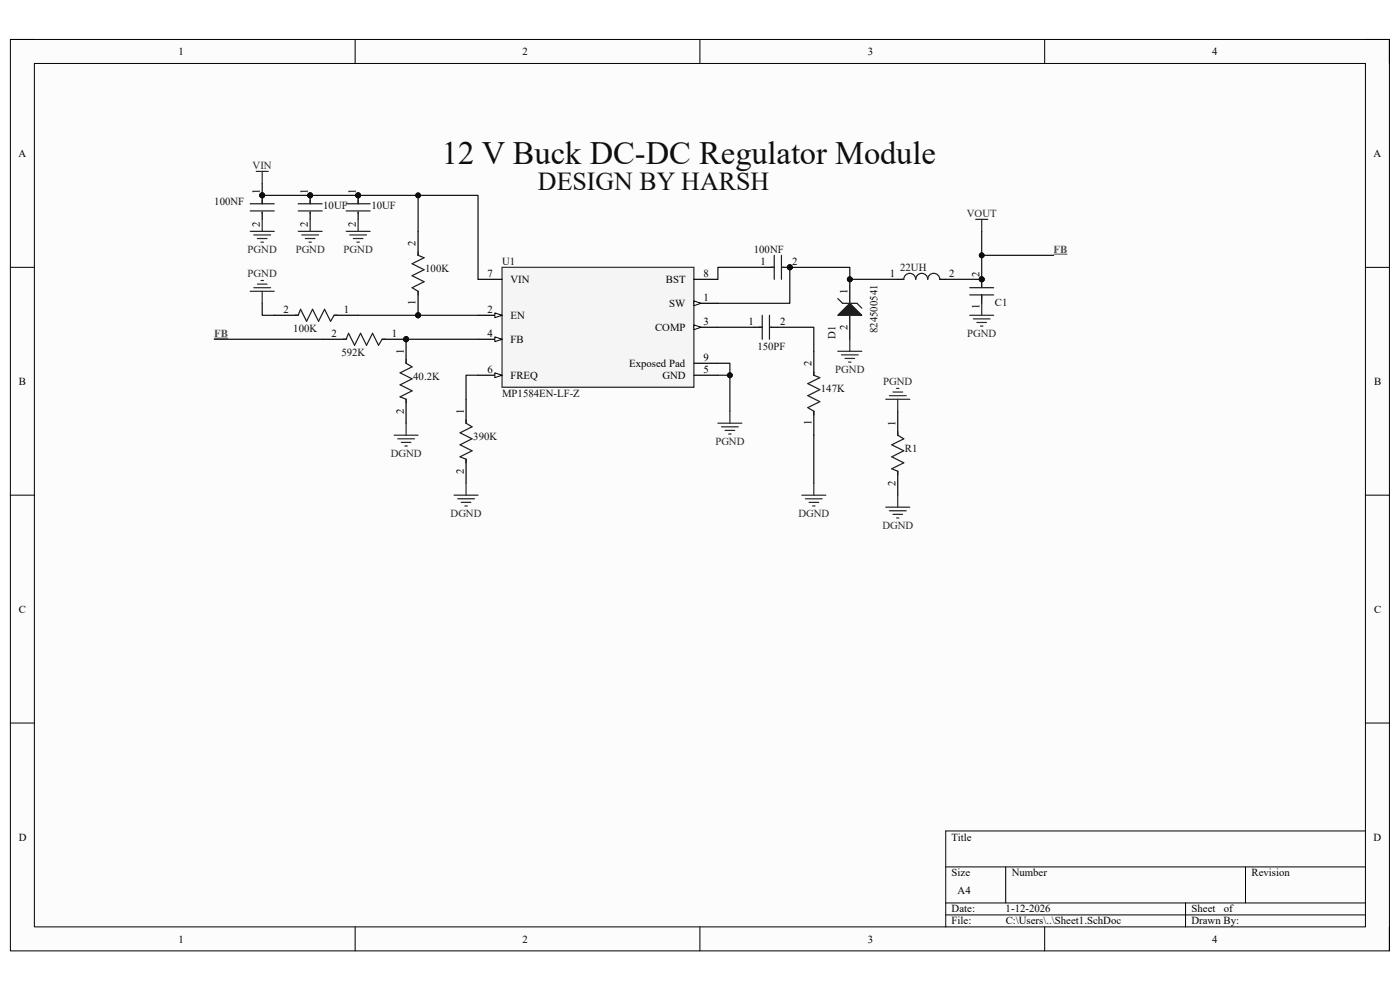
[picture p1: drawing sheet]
<svg xmlns="http://www.w3.org/2000/svg" width="297mm" height="210mm" viewBox="0 0 297 210" stroke-linecap="round" stroke-linejoin="round" font-family="sans-serif">
<path d="M2.2 8.4h292.6v193.3h-292.6z" fill-rule="evenodd" fill="#fcfcfc"/>
<path d="M2.2 8.4h292.6v193.3h-292.6z" fill="none" stroke="#000" stroke-width=".21"/>
<path d="M7.3 13.5h282.4v183.1h-282.4z" fill-rule="evenodd" fill="#fcfcfc"/>
<g fill="none" stroke="#000" stroke-width=".21">
<path d="M2.2 8.4h5.1M7.3 13.5h282.4v183.1h-282.4zM75.3 8.4v5.1M148.5 8.4v5.1M221.6 8.4v5.1M289.7 8.4h5.1v5.1M2.2 56.7h5.1M289.7 56.7h5.1M2.2 105h5.1M289.7 105.1h5.1M2.2 153.4h5.1M289.7 153.4h5.1"/>
<path d="M289.7 176.3h-89.1v20.3M75.3 196.6v5.1M148.5 196.6v5.1M200.6 183.9h89.1M200.6 191.5h89.1M200.6 194.1h89.1M213.4 183.9v7.6M221.6 196.6v5.1M251.5 191.5v5.1M264.2 183.9v7.6M294.8 196.6v5.1"/>
</g>
<path d="M106.5 56.7h40.7v25.4h-40.7z" fill-rule="evenodd" fill="#f5f5f5"/>
<path d="M106.5 56.7h40.7v25.4h-40.7z" fill="none" stroke="#262626" stroke-width=".25"/>
<path d="M101.4 59.3h5.1M147.2 59.3h5.1M147.2 69.4h5.1" fill="none" stroke="#000" stroke-width=".25"/>
<path d="M147.2 68.9l1.5 .5-1.5 .5z" fill="#fbfbfb"/>
<path d="M147.2 68.9l1.5 .5-1.5 .5z" fill="none" stroke="#000" stroke-width=".21"/>
<path d="M101.4 66.9h5.1" fill="none" stroke="#000" stroke-width=".25"/>
<path d="M105 66.4l1.5 .5-1.5 .5z" fill="#fbfbfb"/>
<path d="M105 66.4l1.5 .5-1.5 .5z" fill="none" stroke="#000" stroke-width=".21"/>
<path d="M101.4 72h5.1M147.2 77.1h5.1" fill="none" stroke="#000" stroke-width=".25"/>
<path d="M105 71.5l1.5 .5-1.5 .5z" fill="#fbfbfb"/>
<path d="M105 71.5l1.5 .5-1.5 .5z" fill="none" stroke="#000" stroke-width=".21"/>
<path d="M101.4 79.6h5.1" fill="none" stroke="#000" stroke-width=".25"/>
<path d="M105 79.1l1.5 .5-1.5 .5z" fill="#fbfbfb"/>
<path d="M105 79.1l1.5 .5-1.5 .5z" fill="none" stroke="#000" stroke-width=".21"/>
<path d="M147.2 64.3h5.1" fill="none" stroke="#000" stroke-width=".25"/>
<path d="M147.2 63.8l1.5 .5-1.5 .5z" fill="#fbfbfb"/>
<path d="M147.2 63.8l1.5 .5-1.5 .5z" fill="none" stroke="#000" stroke-width=".21"/>
<path d="M147.2 79.6h5.1" fill="none" stroke="#000" stroke-width=".25"/>
<circle cx="88.7" cy="66.9" r=".51" fill="#0e0e0e"/>
<circle cx="88.7" cy="66.9" r=".51" fill="none" stroke="#0e0e0e" stroke-width=".21"/>
<path d="M88.7 61.8v5.1" fill="none" stroke="#000" stroke-width=".25"/>
<circle cx="88.7" cy="66.9" r=".51" fill="#0e0e0e"/>
<circle cx="88.7" cy="66.9" r=".51" fill="none" stroke="#0e0e0e" stroke-width=".21"/>
<path d="M88.7 49.1v5.1" fill="none" stroke="#000" stroke-width=".25"/>
<path d="M88.7 53.4v.8l1.3 .5-2.6 1.2 2.6 1.3-2.6 1.3 2.6 1.3-2.6 1.2 1.3 .8v.8" fill="none" stroke="#1c1c1c" stroke-width=".25"/>
<circle cx="76" cy="41.4" r=".51" fill="#0e0e0e"/>
<circle cx="76" cy="41.4" r=".51" fill="none" stroke="#0e0e0e" stroke-width=".21"/>
<path d="M76 41.4v1.8" fill="none" stroke="#000" stroke-width=".25"/>
<circle cx="76" cy="41.4" r=".51" fill="#0e0e0e"/>
<circle cx="76" cy="41.4" r=".51" fill="none" stroke="#0e0e0e" stroke-width=".21"/>
<path d="M76 45v1.5" fill="none" stroke="#000" stroke-width=".25"/>
<path d="M73.4 43.2h5.1M73.4 44.8h5.1M76 42.5v.7M76 45v.3" fill="none" stroke="#1c1c1c" stroke-width=".25"/>
<circle cx="65.8" cy="41.4" r=".51" fill="#0e0e0e"/>
<circle cx="65.8" cy="41.4" r=".51" fill="none" stroke="#0e0e0e" stroke-width=".21"/>
<path d="M65.8 41.4v1.8" fill="none" stroke="#000" stroke-width=".25"/>
<circle cx="65.8" cy="41.4" r=".51" fill="#0e0e0e"/>
<circle cx="65.8" cy="41.4" r=".51" fill="none" stroke="#0e0e0e" stroke-width=".21"/>
<path d="M65.8 45v1.5" fill="none" stroke="#000" stroke-width=".25"/>
<path d="M63.3 43.2h5M63.3 44.8h5M65.8 42.5v.7M65.8 45v.3" fill="none" stroke="#1c1c1c" stroke-width=".25"/>
<circle cx="55.6" cy="41.4" r=".51" fill="#0e0e0e"/>
<circle cx="55.6" cy="41.4" r=".51" fill="none" stroke="#0e0e0e" stroke-width=".21"/>
<path d="M55.6 41.4v1.8" fill="none" stroke="#000" stroke-width=".25"/>
<circle cx="55.6" cy="41.4" r=".51" fill="#0e0e0e"/>
<circle cx="55.6" cy="41.4" r=".51" fill="none" stroke="#0e0e0e" stroke-width=".21"/>
<path d="M55.6 45v1.5M58.2 66.9h5.1M70.9 66.9h5.1" fill="none" stroke="#000" stroke-width=".25"/>
<path d="M53.1 43.2h5.1M53.1 44.8h5.1M55.6 42.5v.7M55.6 45v.3M62.5 66.9h.8l.5-1.3 1.2 2.6 1.3-2.6 1.3 2.6 1.3-2.6 1.2 2.6 .8-1.3h.8" fill="none" stroke="#1c1c1c" stroke-width=".25"/>
<path d="M54.4 36.4h2.5M55.6 36.4v2.5M55.4 59.5h.5M53.1 61.8h5.1M53.8 61h3.6M54.6 60.3h2M55.6 61.8v2.5" fill="none" stroke="#262626" stroke-width=".25"/>
<circle cx="86.2" cy="72" r=".51" fill="#0e0e0e"/>
<circle cx="86.2" cy="72" r=".51" fill="none" stroke="#0e0e0e" stroke-width=".21"/>
<path d="M81.1 72h5.1" fill="none" stroke="#000" stroke-width=".25"/>
<circle cx="86.2" cy="72" r=".51" fill="#0e0e0e"/>
<circle cx="86.2" cy="72" r=".51" fill="none" stroke="#0e0e0e" stroke-width=".21"/>
<path d="M68.3 72h5.1" fill="none" stroke="#000" stroke-width=".25"/>
<path d="M72.7 72h.7l.5-1.3 1.3 2.5 1.3-2.5 1.3 2.5 1.2-2.5 1.3 2.5 .8-1.2h.7" fill="none" stroke="#1c1c1c" stroke-width=".25"/>
<circle cx="86.2" cy="72" r=".51" fill="#0e0e0e"/>
<circle cx="86.2" cy="72" r=".51" fill="none" stroke="#0e0e0e" stroke-width=".21"/>
<path d="M86.2 72v5.1" fill="none" stroke="#000" stroke-width=".25"/>
<circle cx="86.2" cy="72" r=".51" fill="#0e0e0e"/>
<circle cx="86.2" cy="72" r=".51" fill="none" stroke="#0e0e0e" stroke-width=".21"/>
<path d="M86.2 84.7v5.1M98.9 84.7v5.1M98.9 97.4v5.1" fill="none" stroke="#000" stroke-width=".25"/>
<path d="M86.2 76.3v.8l1.2 .7-2.5 1.3 2.5 1.3-2.5 1.2 2.5 1.3-2.5 1.3 1.3 .5v.8M98.9 89v.8l1.2 .7-2.5 1.3 2.5 1.3-2.5 1.3 2.5 1.2-2.5 1.3 1.3 .5v.8" fill="none" stroke="#1c1c1c" stroke-width=".25"/>
<path d="M83.6 92.3h5.1M84.4 93.1h3.5M85.1 93.9h2.1M85.9 94.6h.5M86.2 89.8v2.5M96.3 105h5.1M97.1 105.8h3.6M97.9 106.6h2M98.6 107.3h.5M98.9 102.5v2.5" fill="none" stroke="#262626" stroke-width=".25"/>
<circle cx="167.6" cy="56.7" r=".51" fill="#0e0e0e"/>
<circle cx="167.6" cy="56.7" r=".51" fill="none" stroke="#0e0e0e" stroke-width=".21"/>
<path d="M162.5 56.7h1.8M166 56.7h1.6" fill="none" stroke="#000" stroke-width=".25"/>
<circle cx="167.6" cy="56.7" r=".51" fill="#0e0e0e"/>
<circle cx="167.6" cy="56.7" r=".51" fill="none" stroke="#0e0e0e" stroke-width=".21"/>
<path d="M163.5 56.7h.8M164.3 54.2v5.1M165.8 54.2v5.1M166 56.7h.3M191.2 59.3h.5a1.27 1.27 0 0 1 1.3-1.3 1.27 1.27 0 0 1 1.3 1.3 1.28 1.28 0 0 1 1.3-1.3 1.28 1.28 0 0 1 1.2 1.3 1.27 1.27 0 0 1 1.3-1.3 1.27 1.27 0 0 1 1.3 1.3h.2M161 69.4h.7M161.7 66.9v5.1M163.2 66.9v5.1M163.5 69.4h.2M172.7 78.8v.8l1.2 .5-2.5 1.3 2.5 1.3-2.5 1.2 2.5 1.3-2.5 1.3 1.3 .7v.8M190.5 91.6v.7l1.2 .8-2.5 1.3 2.5 1.2-2.5 1.3 2.5 1.3-2.5 1.3 1.3 .5v.7" fill="none" stroke="#1c1c1c" stroke-width=".25"/>
<path d="M190.5 59.3h1.2M199.4 59.3h1.2M159.9 69.4h1.8M163.5 69.4h1.5M172.7 74.5v5.1M172.7 87.2v5.1M190.5 87.2v5.1M190.5 100v5.1" fill="none" stroke="#000" stroke-width=".25"/>
<g fill="none" stroke="#262626" stroke-width=".25">
<path d="M152.3 89.8h5.1M153.1 90.5h3.5M153.8 91.3h2.1M154.6 92.1h.5M154.8 87.2v2.6M187.9 84.7h5.1M188.7 83.9h3.5M189.4 83.2h2.1M190.2 82.4h.5M190.5 84.7v2.5M170.1 105.1h5.1M170.9 105.8h3.5"/>
<path d="M171.6 106.6h2.1M172.4 107.3h.5M172.7 102.5v2.5M187.9 107.6h5.1M188.7 108.4h3.5M189.4 109.1h2.1M190.2 109.9h.5M190.5 105.1v2.5"/>
</g>
<circle cx="208.3" cy="59.3" r=".51" fill="#0e0e0e"/>
<circle cx="208.3" cy="59.3" r=".51" fill="none" stroke="#0e0e0e" stroke-width=".21"/>
<path d="M208.3 59.3v1.5M208.3 62.6v1.7" fill="none" stroke="#000" stroke-width=".25"/>
<circle cx="208.3" cy="59.3" r=".51" fill="#0e0e0e"/>
<circle cx="208.3" cy="59.3" r=".51" fill="none" stroke="#0e0e0e" stroke-width=".21"/>
<path d="M205.7 62.6h5.1M205.7 61h5.1M208.3 60.5v.3M208.3 62.6v.7" fill="none" stroke="#1c1c1c" stroke-width=".25"/>
<path d="M207 46.5h2.5M208.3 46.5v2.6M205.7 66.9h5.1M206.5 67.6h3.5M207.3 68.4h2M208 69.2h.5M208.3 64.3v2.6" fill="none" stroke="#262626" stroke-width=".25"/>
<circle cx="180.3" cy="59.3" r=".51" fill="#0e0e0e"/>
<circle cx="180.3" cy="59.3" r=".51" fill="none" stroke="#0e0e0e" stroke-width=".21"/>
<path d="M180.3 59.3v5M180.3 66.9v5.1" fill="none" stroke="#000" stroke-width=".25"/>
<circle cx="180.3" cy="59.3" r=".51" fill="#0e0e0e"/>
<circle cx="180.3" cy="59.3" r=".51" fill="none" stroke="#0e0e0e" stroke-width=".21"/>
<path d="M177.7 66.9l2.6-2.6 2.5 2.6z" fill="#1c1c1c"/>
<path d="M177.7 66.9l2.6-2.6 2.5 2.6zM177.7 63.3l1.1 1h3l1 1.1" fill="none" stroke="#1c1c1c" stroke-width=".25"/>
<path d="M177.7 74.5h5.1M178.5 75.3h3.6M179.3 76h2M180 76.8h.5M180.3 72v2.5" fill="none" stroke="#262626" stroke-width=".25"/>
<path d="M223.5 53.9h3M45.5 71.7h2.9" fill="none" stroke="#4c4c4c" stroke-width=".21"/>
<path d="M162.5 56.7h-10.2v2.6M167.6 56.7v7.6h-15.3" fill="none" stroke="#0e0e0e" stroke-width=".25"/>
<circle cx="167.6" cy="56.7" r=".51" fill="#0e0e0e"/>
<circle cx="167.6" cy="56.7" r=".51" fill="none" stroke="#0e0e0e" stroke-width=".21"/>
<path d="M152.3 77.1h2.5v10.1" fill="none" stroke="#0e0e0e" stroke-width=".25"/>
<circle cx="154.8" cy="79.6" r=".51" fill="#0e0e0e"/>
<circle cx="154.8" cy="79.6" r=".51" fill="none" stroke="#0e0e0e" stroke-width=".21"/>
<path d="M152.3 79.6h2.5" fill="none" stroke="#0e0e0e" stroke-width=".25"/>
<circle cx="154.8" cy="79.6" r=".51" fill="#0e0e0e"/>
<circle cx="154.8" cy="79.6" r=".51" fill="none" stroke="#0e0e0e" stroke-width=".21"/>
<path d="M200.6 59.3h7.7M152.3 69.4h7.6" fill="none" stroke="#0e0e0e" stroke-width=".25"/>
<circle cx="208.3" cy="59.3" r=".51" fill="#0e0e0e"/>
<circle cx="208.3" cy="59.3" r=".51" fill="none" stroke="#0e0e0e" stroke-width=".21"/>
<path d="M208.3 49.1v10.2" fill="none" stroke="#0e0e0e" stroke-width=".25"/>
<circle cx="208.3" cy="59.3" r=".51" fill="#0e0e0e"/>
<circle cx="208.3" cy="59.3" r=".51" fill="none" stroke="#0e0e0e" stroke-width=".21"/>
<circle cx="208.3" cy="54.2" r=".51" fill="#0e0e0e"/>
<circle cx="208.3" cy="54.2" r=".51" fill="none" stroke="#0e0e0e" stroke-width=".21"/>
<path d="M167.6 56.7h12.7v2.6h10.2" fill="none" stroke="#0e0e0e" stroke-width=".25"/>
<circle cx="167.6" cy="56.7" r=".51" fill="#0e0e0e"/>
<circle cx="167.6" cy="56.7" r=".51" fill="none" stroke="#0e0e0e" stroke-width=".21"/>
<circle cx="180.3" cy="59.3" r=".51" fill="#0e0e0e"/>
<circle cx="180.3" cy="59.3" r=".51" fill="none" stroke="#0e0e0e" stroke-width=".21"/>
<path d="M55.6 38.9v2.5" fill="none" stroke="#0e0e0e" stroke-width=".25"/>
<circle cx="55.6" cy="41.4" r=".51" fill="#0e0e0e"/>
<circle cx="55.6" cy="41.4" r=".51" fill="none" stroke="#0e0e0e" stroke-width=".21"/>
<path d="M55.6 41.4h10.2" fill="none" stroke="#0e0e0e" stroke-width=".25"/>
<circle cx="65.8" cy="41.4" r=".51" fill="#0e0e0e"/>
<circle cx="65.8" cy="41.4" r=".51" fill="none" stroke="#0e0e0e" stroke-width=".21"/>
<circle cx="55.6" cy="41.4" r=".51" fill="#0e0e0e"/>
<circle cx="55.6" cy="41.4" r=".51" fill="none" stroke="#0e0e0e" stroke-width=".21"/>
<path d="M65.8 41.4h10.2" fill="none" stroke="#0e0e0e" stroke-width=".25"/>
<circle cx="65.8" cy="41.4" r=".51" fill="#0e0e0e"/>
<circle cx="65.8" cy="41.4" r=".51" fill="none" stroke="#0e0e0e" stroke-width=".21"/>
<circle cx="76" cy="41.4" r=".51" fill="#0e0e0e"/>
<circle cx="76" cy="41.4" r=".51" fill="none" stroke="#0e0e0e" stroke-width=".21"/>
<path d="M76 41.4h25.4v17.9" fill="none" stroke="#0e0e0e" stroke-width=".25"/>
<circle cx="76" cy="41.4" r=".51" fill="#0e0e0e"/>
<circle cx="76" cy="41.4" r=".51" fill="none" stroke="#0e0e0e" stroke-width=".21"/>
<circle cx="88.7" cy="41.4" r=".51" fill="#0e0e0e"/>
<circle cx="88.7" cy="41.4" r=".51" fill="none" stroke="#0e0e0e" stroke-width=".21"/>
<path d="M88.7 41.4v7.7" fill="none" stroke="#0e0e0e" stroke-width=".25"/>
<circle cx="88.7" cy="41.4" r=".51" fill="#0e0e0e"/>
<circle cx="88.7" cy="41.4" r=".51" fill="none" stroke="#0e0e0e" stroke-width=".21"/>
<path d="M55.6 64.3v2.6h2.6M76 66.9h12.7" fill="none" stroke="#0e0e0e" stroke-width=".25"/>
<circle cx="88.7" cy="66.9" r=".51" fill="#0e0e0e"/>
<circle cx="88.7" cy="66.9" r=".51" fill="none" stroke="#0e0e0e" stroke-width=".21"/>
<path d="M88.7 66.9h12.7" fill="none" stroke="#0e0e0e" stroke-width=".25"/>
<circle cx="88.7" cy="66.9" r=".51" fill="#0e0e0e"/>
<circle cx="88.7" cy="66.9" r=".51" fill="none" stroke="#0e0e0e" stroke-width=".21"/>
<path d="M45.5 72h22.8M86.2 72h15.2" fill="none" stroke="#0e0e0e" stroke-width=".25"/>
<circle cx="86.2" cy="72" r=".51" fill="#0e0e0e"/>
<circle cx="86.2" cy="72" r=".51" fill="none" stroke="#0e0e0e" stroke-width=".21"/>
<path d="M208.3 54.2h15.2M101.4 79.6h-2.5v5.1" fill="none" stroke="#0e0e0e" stroke-width=".25"/>
<circle cx="208.3" cy="54.2" r=".51" fill="#0e0e0e"/>
<circle cx="208.3" cy="54.2" r=".51" fill="none" stroke="#0e0e0e" stroke-width=".21"/>
<path d="M165 69.4h7.7v5.1M172.7 92.3v10.2" fill="none" stroke="#0e0e0e" stroke-width=".25"/>
<g fill="none" stroke="#262626" stroke-width=".25">
<path d="M53.1 49.1h5.1M53.8 49.8h3.6M54.6 50.6h2M55.4 51.4h.5M55.6 46.5v2.6M63.3 49.1h5M64 49.8h3.6M64.8 50.6h2M65.5 51.4h.6M65.8 46.5v2.6M73.4 49.1h5.1M74.2 49.8h3.6"/>
<path d="M75 50.6h2M75.7 51.4h.5M76 46.5v2.6"/>
</g>
<text font-size="6.9" fill="#0e0e0e" x="93.8" y="34.8">12 V Buck DC-DC Regulator Module</text>
<text font-size="5.5" fill="#0e0e0e" x="114.1" y="40.2">DESIGN BY HARSH</text>
<g font-size="2.3">
<text x="37.9" y="11.7">1</text>
<text x="110.9" y="11.7">2</text>
<text x="184.1" y="11.7">3</text>
<text x="257.1" y="11.7">4</text>
<text x="3.9" y="33.3">A</text>
<text x="291.4" y="33.3">A</text>
<text x="55.1" y="41.2" transform="rotate(-90 55.1 41.2)">1</text>
<text x="65.3" y="41.2" transform="rotate(-90 65.3 41.2)">1</text>
<text x="75.5" y="41.2" transform="rotate(-90 75.5 41.2)">1</text>
<text x="55.1" y="48.1" transform="rotate(-90 55.1 48.1)">2</text>
<text x="65.3" y="48.1" transform="rotate(-90 65.3 48.1)">2</text>
<text x="75.5" y="48.1" transform="rotate(-90 75.5 48.1)">2</text>
<text x="88.2" y="52.1" transform="rotate(-90 88.2 52.1)">2</text>
<text x="103.4" y="58.7">7</text>
<text x="108.3" y="60">VIN</text>
<text x="141.3" y="60">BST</text>
<text x="149.2" y="58.7">8</text>
<text x="161.3" y="56.2">1</text>
<text x="168.1" y="56.2">2</text>
<text x="188.8" y="58.7">1</text>
<text x="201.4" y="58.7">2</text>
<text x="207.8" y="58.8" transform="rotate(-90 207.8 58.8)">2</text>
<text x="88.2" y="64.7" transform="rotate(-90 88.2 64.7)">1</text>
<text x="142" y="65.1">SW</text>
<text x="149.2" y="63.8">1</text>
<text x="179.8" y="62.3" transform="rotate(-90 179.8 62.3)">1</text>
<text x="207.8" y="65.4" transform="rotate(-90 207.8 65.4)">1</text>
<text x="60.2" y="66.4">2</text>
<text x="70.4" y="71.5">2</text>
<text x="72.9" y="66.4">1</text>
<text x="83.1" y="71.5">1</text>
<text x="103.4" y="66.4">2</text>
<text x="103.4" y="71.5">4</text>
<text x="108.3" y="67.6">EN</text>
<text x="139" y="70.2">COMP</text>
<text x="149.2" y="68.9">3</text>
<text x="158.8" y="68.9">1</text>
<text x="165.5" y="68.9">2</text>
<text x="179.8" y="70" transform="rotate(-90 179.8 70)">2</text>
<text x="85.6" y="75" transform="rotate(-90 85.6 75)">1</text>
<text x="108.3" y="72.7">FB</text>
<text x="133.5" y="77.8">Exposed Pad</text>
<text x="149.2" y="76.5">9</text>
<text x="172.2" y="77.6" transform="rotate(-90 172.2 77.6)">2</text>
<text x="4" y="81.6">B</text>
<text x="103.4" y="79.1">6</text>
<text x="108.3" y="80.3">FREQ</text>
<text x="140.5" y="80.3">GND</text>
<text x="149.2" y="79.1">5</text>
<text x="291.5" y="81.6">B</text>
<text x="85.6" y="87.8" transform="rotate(-90 85.6 87.8)">2</text>
<text x="98.4" y="87.8" transform="rotate(-90 98.4 87.8)">1</text>
<text x="172.2" y="90.1" transform="rotate(-90 172.2 90.1)">1</text>
<text x="189.9" y="90.3" transform="rotate(-90 189.9 90.3)">1</text>
<text x="98.4" y="100.5" transform="rotate(-90 98.4 100.5)">2</text>
<text x="189.9" y="103" transform="rotate(-90 189.9 103)">2</text>
<text x="4" y="130">C</text>
<text x="291.5" y="130">C</text>
<text x="4" y="178.3">D</text>
<text x="201.9" y="178.3">Title</text>
<text x="291.4" y="178.3">D</text>
<text x="201.9" y="185.9">Size</text>
<text x="214.6" y="185.9">Number</text>
<text x="265.5" y="185.9">Revision</text>
<text x="203.2" y="189.7">A4</text>
<text x="201.9" y="193.5">Date:</text>
<text x="201.9" y="196.1">File:</text>
<text x="213.3" y="193.5">1-12-2026</text>
<text x="213.4" y="196.1">C:\Users\..\Sheet1.SchDoc</text>
<text x="252.8" y="193.5">Sheet</text>
<text x="252.8" y="196.1">Drawn By:</text>
<text x="259.6" y="193.5">of</text>
<text x="37.9" y="199.9">1</text>
<text x="110.9" y="199.9">2</text>
<text x="184.1" y="199.9">3</text>
<text x="257.1" y="199.9">4</text>
</g>
<g font-size="2.3" fill="#262626">
<text x="53.6" y="35.9">VIN</text>
<text x="205.1" y="46">VOUT</text>
<text x="52.5" y="53.6">PGND</text>
<text x="62.7" y="53.6">PGND</text>
<text x="72.9" y="53.6">PGND</text>
<text x="52.5" y="58.7">PGND</text>
<text x="205.2" y="71.5">PGND</text>
<text x="177.2" y="79.1">PGND</text>
<text x="187.4" y="81.6">PGND</text>
<text x="151.8" y="94.4">PGND</text>
<text x="82.9" y="96.9">DGND</text>
<text x="95.6" y="109.6">DGND</text>
<text x="169.4" y="109.6">DGND</text>
<text x="187.2" y="112.1">DGND</text>
</g>
<g font-size="2.3" fill="#0e0e0e">
<text x="45.5" y="43.5">100NF</text>
<text x="68.6" y="44.2">10UF</text>
<text x="78.8" y="44.2">10UF</text>
<text x="159.9" y="53.6">100NF</text>
<text x="90.2" y="57.7">100K</text>
<text x="106.5" y="56.2">U1</text>
<text x="191" y="57.4">22UH</text>
<text x="211.1" y="64.9">C1</text>
<text x="62.2" y="70.4">100K</text>
<text x="177.2" y="72" transform="rotate(-90 177.2 72)">D1</text>
<text x="186.1" y="70.7" transform="rotate(-90 186.1 70.7)">824500541</text>
<text x="72.4" y="75.5">592K</text>
<text x="160.7" y="74.3">150PF</text>
<text x="87.7" y="80.6">40.2K</text>
<text x="174.2" y="83.1">147K</text>
<text x="106.5" y="84.2">MP1584EN-LF-Z</text>
<text x="100.4" y="93.3">390K</text>
<text x="192" y="95.9">R1</text>
</g>
<g font-size="2.3" fill="#4c4c4c">
<text x="223.5" y="53.6">FB</text>
<text x="45.5" y="71.5">FB</text>
</g>
</svg>
